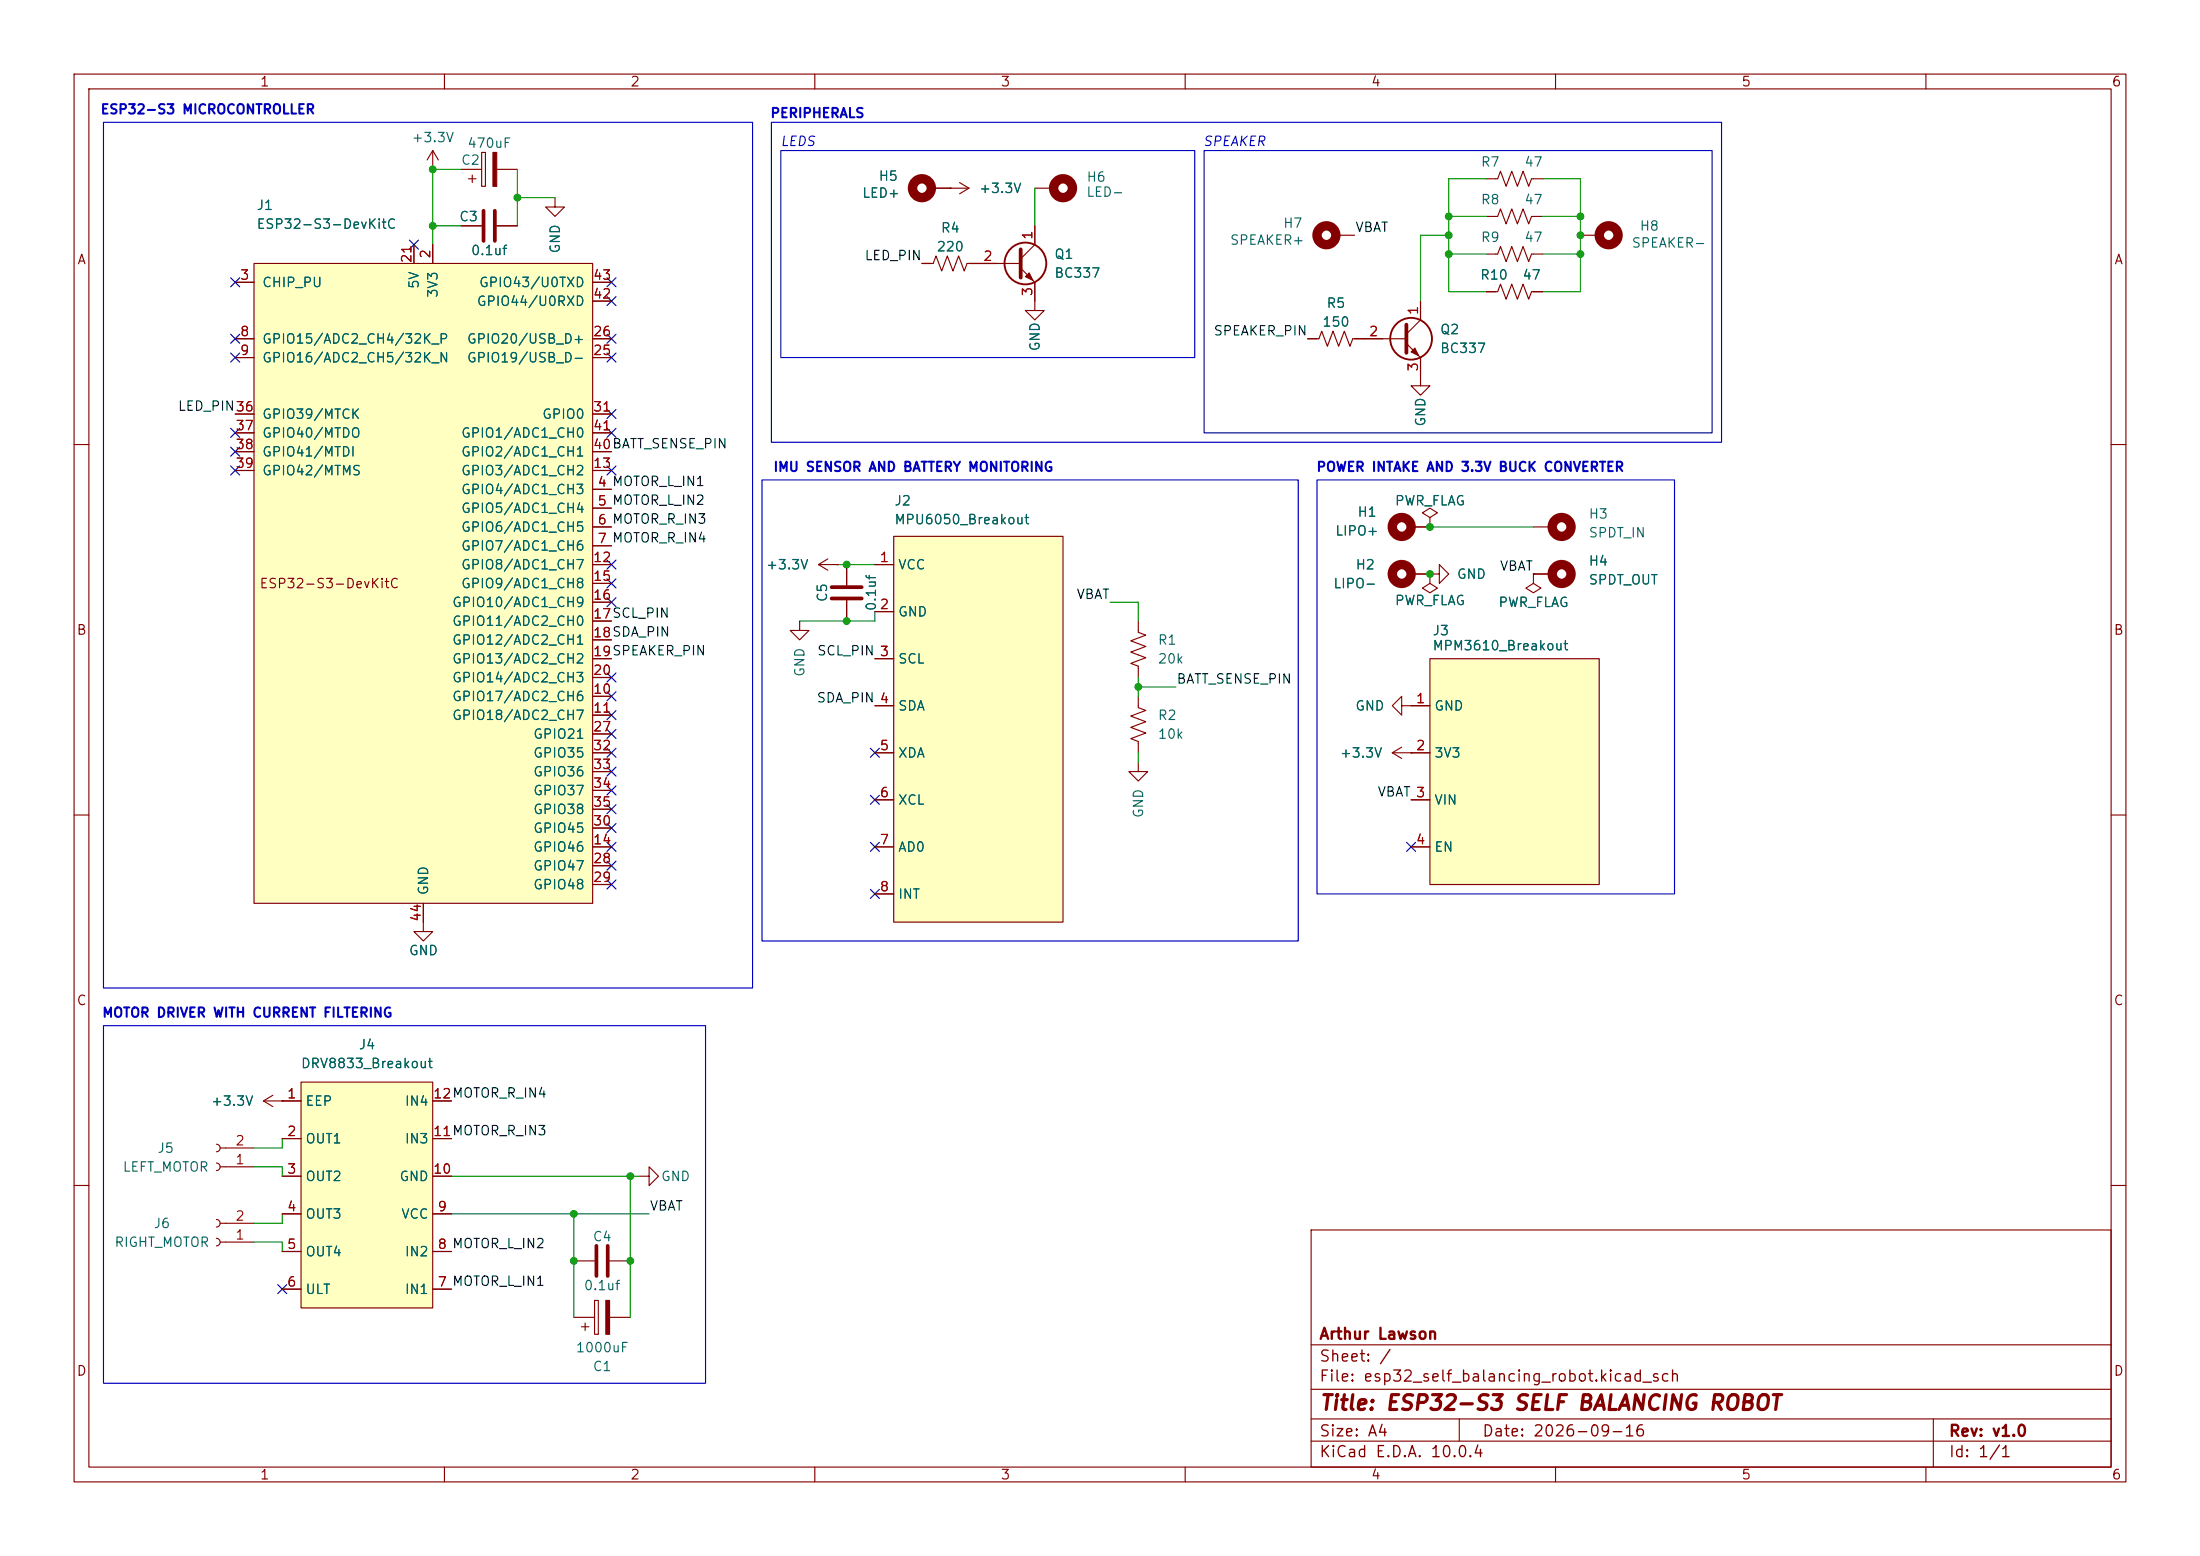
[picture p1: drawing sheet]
<svg xmlns="http://www.w3.org/2000/svg" width="297mm" height="210mm" viewBox="0 0 297 210" stroke-linecap="round" stroke-linejoin="round" font-family="sans-serif">
<g fill="none" stroke="#840000" stroke-width=".15">
<path d="M10 10h277v190h-277zM12 12h273v186h-273zM60 10v2M110 10v2M160 10v2M210 10v2M260 10v2M128.3 25.4h.1M128.3 25.4h2.5M129.5 24.6l1.3 .8M130.8 25.4l-1.3 .8M139.7 25.4h2.5"/>
<path d="M10 60h2M193 69.9l1.1-.7-1.1-.6-1 .6 1 .7v1.2M193 71.1h.1M285 60h2M10 110h2M188 101.6l1.2 .8M188 101.6h2.5M189.2 100.8l-1.2 .8M190.5 101.6h.1M285 110h2M10 160h2M177 166h108v32h-108z"/>
<path d="M285 160h2M60 198v2M110 198v2M160 198v2M177 194.5h108M177 191.5h108M177 187.5h108M177 181.5h108M197 191.5v3M210 198v2M260 198v2M261 191.5v6.5"/>
</g>
<circle cx="143.5" cy="25.4" r="1.27" fill="none" stroke="#840000" stroke-width="1.3"/>
<path d="M193 88.9h22.9v30.5h-22.9z" fill="#ffffc2"/>
<g fill="none" stroke="#840000" stroke-width=".15">
<path d="M124.5 35.6h1.5l.4-1.1 .7 2.1 .8-2.1 .8 2.1 .7-2.1 .8 2.1 .4-1h1.5M125.7 25.4h2.6M180.3 31.8h2.6M200.7 24.1h1.5l.4-1 .7 2 .8-2 .8 2 .7-2 .8 2 .4-1h1.5M200.7 39.4h1.5l.4-1 .7 2 .8-2 .8 2 .7-2 .8 2 .4-1h1.5M200.7 29.2h1.5l.4-1 .7 2 .8-2 .8 2 .7-2 .8 2 .4-1h1.5M200.7 34.3h1.5l.4-1 .7 2 .8-2 .8 2 .7-2 .8 2 .4-1h1.5M139.7 40.6v1.3h1.3l-1.3 1.3-1.3-1.3h1.3M190.5 77.5h3.8v-1.3l1.3 1.3-1.3 1.2v-1.2M207 77.5v1.2l1 .7-1 .6-1-.6 1-.7M207 77.5h.1M207 77.5h2.5"/>
<path d="M207 71.1h2.5M153.7 94v1.5l1 .4-2 .7 2 .8-2 .8 2 .7-2 .8 1 .4v1.5M153.7 83.8v1.5l1 .4-2 .8 2 .7-2 .8 2 .8-2 .7 1 .4v1.5M190.5 95.3h2.5M193 88.9h22.9v30.5h-22.9zM153.7 102.9v1.2h1.2l-1.2 1.3-1.3-1.3h1.3M190.5 101.6h2.5M190.5 108h2.5M190.5 114.3h2.5"/>
</g>
<g fill="none" stroke="#840000" stroke-width="1.3">
<circle cx="124.5" cy="25.4" r="1.27"/>
<circle cx="179.1" cy="31.7" r="1.27"/>
<circle cx="189.2" cy="77.5" r="1.27"/>
<circle cx="210.8" cy="71.1" r="1.27"/>
<circle cx="210.8" cy="77.5" r="1.27"/>
</g>
<path d="M40.6 146.1h17.8v30.4h-17.8z" fill="#ffffc2"/>
<g fill="none" stroke="#840000" stroke-width=".15">
<path d="M110.5 76.2l1.3 .8M110.5 76.2h2.5M111.8 75.4l-1.3 .8M113 76.2h.1M190.5 71.1h2.5M193 77.5v1.2l1.1 .7-1.1 .6-1-.6 1-.7M193 77.5h.1M107.9 83.8v1.3h1.3l-1.3 1.3-1.2-1.3h1.2M189.2 95.3v-1.3l-1.2 1.3 1.2 1.2v-1.2h1.3M29.2 157a.51 .51 0 0 1 .5 .5 .51 .51 0 0 1-.5 .5M29.2 154.4a.51 .51 0 0 1 .5 .5 .51 .51 0 0 1-.5 .5M29.7 157.5h4.6"/>
<path d="M29.7 154.9h4.6M35.6 148.6h5M35.6 148.6l1.2 .8M36.8 147.8l-1.2 .8M38.1 148.6h.1M38.1 153.7h2.5M38.1 158.8h2.5M40.6 146.1h17.8v30.4h-17.8zM58.4 148.6h2.6M58.4 153.7h2.6M58.4 158.8h2.6M86.4 158.8h1.2v-1.3l1.3 1.3-1.3 1.2v-1.2"/>
<path d="M29.2 167.1a.51 .51 0 0 1 .5 .5 .51 .51 0 0 1-.5 .5M29.2 164.6a.51 .51 0 0 1 .5 .5 .51 .51 0 0 1-.5 .5M29.7 167.6h4.6M29.7 165.1h4.6M38.1 163.8h2.5M38.1 168.9h2.5M38.1 174h2.5M58.4 163.8h2.6M58.4 168.9h2.6M58.4 174h2.6M77.5 177.8h2.8M78.5 179.1h1"/>
<path d="M79 178.6v1M80.3 175.5h.5v4.6h-.5zM82.3 177.8h2.8"/>
</g>
<circle cx="189.2" cy="71.1" r="1.27" fill="none" stroke="#840000" stroke-width="1.3"/>
<path d="M81.8 175.5h.5v4.6h-.5z" fill="#840000" stroke="#840000" stroke-width=".15"/>
<path d="M120.6 72.4h22.9v52.1h-22.9z" fill="#ffffc2"/>
<g fill="none" stroke="#840000" stroke-width=".15">
<path d="M58.4 22.9h.1M58.4 20.3l-.7 1.3M58.4 20.3l.8 1.3M58.4 20.3v2.6M62.2 22.9h2.8M63.2 24.1h1.1M63.8 23.6v1M65 20.6h.5v4.5h-.5zM67.1 22.9h2.7M114.3 76.2v2.8M118.1 76.2h2.5M120.6 72.4h22.9v52.1h-22.9z"/>
<path d="M114.3 81v2.8M118.1 82.6h2.5M118.1 88.9h2.5M118.1 95.3h2.5M118.1 101.6h2.5M118.1 108h2.5M118.1 114.3h2.5M118.1 120.7h2.5"/>
</g>
<path d="M112.3 79.2h4M112.3 80.8h4" fill="none" stroke="#840000" stroke-width=".51"/>
<path d="M66.5 20.6h.6v4.5h-.6z" fill="#840000" stroke="#840000" stroke-width=".15"/>
<path d="M34.3 35.6h45.7v86.3h-45.7z" fill="#ffffc2"/>
<g fill="none" stroke="#840000" stroke-width=".15">
<path d="M31.7 38.1h2.6M34.3 35.6h45.7v86.3h-45.7zM55.9 33v2.6M58.4 33v2.6M62.2 30.5h2.8M67.1 30.5h2.7M74.9 26.7v1.2h1.3l-1.3 1.3-1.2-1.3h1.2M80 38.1h2.5M124.5 35.6h1.2M125.7 25.4h2.6M128.3 25.4h.1M130.8 35.6h7"/>
<path d="M137.8 36.2l1.9 1.9v2.5M139.7 30.5v2.5l-1.9 1.9M200.7 39.4h1.2M207 39.4h1.3M213.4 31.8h2.5M31.7 58.4h2.6M31.7 45.7h2.6M31.7 48.3h2.6M31.7 55.9h2.6M80 58.4h2.5M80 40.6h2.5M80 45.7h2.5"/>
<path d="M80 48.3h2.5M80 55.9h2.5M176.5 45.7h1.6l.3-1 .8 2 .8-2 .7 2 .8-2 .7 2 .4-1h7.3M189.9 46.4l1.9 1.9v3.8h1.2l-1.2 1.2-1.3-1.2h1.3M191.8 40.6v2.6l-1.9 1.9M31.7 63.5h2.6M31.7 61h2.6M80 63.5h2.5M80 61h2.5M80 66h2.5M80 68.6h2.5M80 71.1h2.5"/>
<path d="M80 73.7h2.5M80 76.2h2.5M80 78.7h2.5M113 76.2h.1M114.3 76.2v2.8M118.1 76.2h2.5M190.5 71.1h2.5M190.5 77.5h2.5M193 71.1h.1M193 77.5h.1M207 77.5h.1M207 77.5h2.5"/>
<path d="M80 88.9h2.5M80 94h2.5M80 96.5h2.5M80 81.3h2.5M80 83.8h2.5M80 86.4h2.5M80 91.4h2.5M80 99.1h2.5M114.3 81v2.8M118.1 88.9h2.5M118.1 95.3h2.5M118.1 82.6h2.5"/>
<path d="M190.5 95.3h2.5M80 114.3h2.5M80 116.8h2.5M80 119.4h2.5M80 111.8h2.5M80 101.6h2.5M80 104.1h2.5M80 106.7h2.5M80 109.2h2.5M118.1 114.3h2.5M118.1 101.6h2.5M118.1 108h2.5"/>
<path d="M190.5 101.6h.1M190.5 114.3h2.5M190.5 101.6h2.5M190.5 108h2.5M57.1 121.9v3.8h1.3l-1.3 1.3-1.2-1.3h1.2M118.1 120.7h2.5M38.1 148.6h.1M38.1 148.6h2.5M38.1 153.7h2.5M38.1 158.8h2.5M58.4 148.6h2.6M58.4 153.7h2.6"/>
<path d="M58.4 158.8h2.6M38.1 163.8h2.5M38.1 168.9h2.5M38.1 174h2.5M58.4 163.8h2.6M58.4 168.9h2.6M58.4 174h2.6M77.5 170.2h2.8M82.3 170.2h2.8"/>
</g>
<path d="M65.3 28.4v4.1M66.8 28.4v4.1M137.8 33.7v3.8M189.9 43.8v3.8M80.5 168.1v4.1M82 168.1v4.1" fill="none" stroke="#840000" stroke-width=".51"/>
<circle cx="217.2" cy="31.7" r="1.27" fill="none" stroke="#840000" stroke-width="1.3"/>
<g fill="none" stroke="#840000" stroke-width=".25">
<circle cx="138.4" cy="35.6" r="2.82"/>
<circle cx="190.5" cy="45.7" r="2.82"/>
</g>
<g fill="#840000" stroke="#840000" stroke-width=".15">
<path d="M190.5 47.5l.5-.5 .5 1z"/>
<path d="M138.4 37.3l.5-.5 .5 1z"/>
</g>
<g fill="none" stroke="#009600" stroke-width=".15">
<path d="M58.4 30.5h3.8M62.2 22.9h-3.8v10.1M69.8 22.9v7.6M69.8 26.7h5.1M139.7 25.4v5.1M195.6 29.2h5.1M195.6 34.3h5.1M195.6 31.8h-3.8v8.8M200.7 24.1h-5.1v15.3h5.1M208.3 29.2h5.1M208.3 34.3h5.1M208.3 24.1h5.1v15.3h-5.1"/>
<path d="M113 76.2h5.1M193 71.1h14M118.1 82.6v1.2h-10.2M149.9 81.3h3.8v2.5M153.7 91.4v2.6M153.7 92.7h5M153.7 101.6v1.3M34.3 157.5h3.8v1.3M38.1 153.7v1.2h-3.8M61 158.8h25.4M85.1 158.8v19M34.3 167.6h3.8v1.3"/>
<path d="M38.1 163.8v1.3h-3.8M61 163.8h26.6M77.5 163.8v14"/>
</g>
<g fill="none" stroke="#000084" stroke-width=".15">
<path d="M31.1 37.5l1.3 1.2M32.4 37.5l-1.3 1.2M55.3 32.4l1.2 1.2M56.5 32.4l-1.2 1.2M81.9 37.5l1.3 1.2M83.2 37.5l-1.3 1.2M31.1 57.8l1.3 1.2M31.1 45.1l1.3 1.2M31.1 47.7l1.3 1.2M32.4 57.8l-1.3 1.2M32.4 45.1l-1.3 1.2M32.4 47.7l-1.3 1.2"/>
<path d="M81.9 40l1.3 1.2M81.9 45.1l1.3 1.2M81.9 47.7l1.3 1.2M81.9 57.8l1.3 1.2M81.9 55.3l1.3 1.2M83.2 40l-1.3 1.2M83.2 45.1l-1.3 1.2M83.2 47.7l-1.3 1.2M83.2 57.8l-1.3 1.2M83.2 55.3l-1.3 1.2M31.1 62.9l1.3 1.2M31.1 60.4l1.3 1.2"/>
<path d="M32.4 62.9l-1.3 1.2M32.4 60.4l-1.3 1.2M81.9 78.1l1.3 1.2M81.9 75.6l1.3 1.2M81.9 62.9l1.3 1.2M83.2 78.1l-1.3 1.2M83.2 75.6l-1.3 1.2M83.2 62.9l-1.3 1.2M81.9 98.5l1.3 1.2M81.9 80.7l1.3 1.2M81.9 90.8l1.3 1.2M81.9 93.4l1.3 1.2"/>
<path d="M81.9 95.9l1.3 1.2M83.2 98.5l-1.3 1.2M83.2 80.7l-1.3 1.2M83.2 90.8l-1.3 1.2M83.2 93.4l-1.3 1.2M83.2 95.9l-1.3 1.2M81.9 101l1.3 1.2M81.9 108.6l1.3 1.2M81.9 113.7l1.3 1.2M81.9 106.1l1.3 1.2M81.9 111.2l1.3 1.2M81.9 116.2l1.3 1.2"/>
<path d="M81.9 103.5l1.3 1.2M81.9 118.8l1.3 1.2M83.2 101l-1.3 1.2M83.2 108.6l-1.3 1.2M83.2 113.7l-1.3 1.2M83.2 106.1l-1.3 1.2M83.2 111.2l-1.3 1.2M83.2 116.2l-1.3 1.2M83.2 103.5l-1.3 1.2M83.2 118.8l-1.3 1.2M117.5 113.7l1.2 1.2M117.5 101l1.2 1.2"/>
<path d="M117.5 107.3l1.2 1.3M118.7 113.7l-1.2 1.2M118.7 101l-1.2 1.2M118.7 107.3l-1.2 1.3M189.9 113.7l1.2 1.2M191.1 113.7l-1.2 1.2M117.5 120l1.2 1.3M118.7 120l-1.2 1.3M37.5 173.4l1.2 1.2M38.7 173.4l-1.2 1.2"/>
</g>
<path d="M14 16.5h87.6v116.9h-87.6zM104.1 16.5h128.3v43.2h-128.3zM105.4 20.3h55.9v28h-55.9zM162.6 20.3h68.5v38.1h-68.5zM102.9 64.8h72.4v62.2h-72.4zM177.8 64.8h48.3v55.9h-48.3zM14 138.4h81.2v48.3h-81.2z" fill="none" stroke="#0000c2" stroke-width=".15"/>
<g fill="#009600" stroke="#009600" stroke-width=".14">
<circle cx="153.7" cy="92.7" r=".46"/>
<circle cx="193" cy="71.1" r=".46"/>
<circle cx="193" cy="77.5" r=".46"/>
<circle cx="58.4" cy="22.9" r=".46"/>
<circle cx="58.4" cy="30.5" r=".46"/>
<circle cx="69.8" cy="26.7" r=".46"/>
<circle cx="213.4" cy="34.3" r=".46"/>
<circle cx="213.4" cy="29.2" r=".46"/>
<circle cx="213.4" cy="31.8" r=".46"/>
<circle cx="195.6" cy="29.2" r=".46"/>
<circle cx="195.6" cy="34.3" r=".46"/>
<circle cx="195.6" cy="31.8" r=".46"/>
<circle cx="77.5" cy="170.2" r=".46"/>
<circle cx="77.5" cy="163.8" r=".46"/>
<circle cx="114.3" cy="76.2" r=".46"/>
<circle cx="114.3" cy="83.8" r=".46"/>
<circle cx="85.1" cy="158.8" r=".46"/>
<circle cx="85.1" cy="170.2" r=".46"/>
</g>
<text font-size="2" fill="#840000" x="178" y="190.8">Title: ESP32-S3 SELF BALANCING ROBOT</text>
<g font-size="1.5" fill="#840000">
<text x="178" y="184.2">Sheet: /</text>
<text x="178" y="181.2">Arthur Lawson</text>
<text x="178" y="186.9">File: esp32_self_balancing_robot.kicad_sch</text>
<text x="178" y="197.1">KiCad E.D.A. 10.0.4</text>
<text x="178" y="194.3">Size: A4</text>
<text x="200" y="194.3">Date: 2026-09-16</text>
<text x="263" y="194.3">Rev: v1.0</text>
<text x="263" y="197.1">Id: 1/1</text>
</g>
<g font-size="1.3" fill="#840000">
<text x="35" y="12">1</text>
<text x="85" y="12">2</text>
<text x="135" y="12">3</text>
<text x="185" y="12">4</text>
<text x="235" y="12">5</text>
<text x="285" y="12">6</text>
<text x="10.3" y="36">A</text>
<text x="285.3" y="36">A</text>
<text x="34.9" y="79.7">ESP32-S3-DevKitC</text>
<text x="10.3" y="86">B</text>
<text x="285.3" y="86">B</text>
<text x="10.3" y="136">C</text>
<text x="285.3" y="136">C</text>
<text x="10.3" y="186">D</text>
<text x="285.3" y="186">D</text>
<text x="35" y="200">1</text>
<text x="85" y="200">2</text>
<text x="135" y="200">3</text>
<text x="185" y="200">4</text>
<text x="235" y="200">5</text>
<text x="285" y="200">6</text>
</g>
<g font-size="1.3" fill="#0000c2">
<text x="13.5" y="15.7">ESP32-S3 MICROCONTROLLER</text>
<text x="103.9" y="16.2">PERIPHERALS</text>
<text x="105.2" y="20">LEDS</text>
<text x="162.3" y="20">SPEAKER</text>
<text x="104.3" y="64">IMU SENSOR AND BATTERY MONITORING</text>
<text x="177.6" y="64">POWER INTAKE AND 3.3V BUCK CONVERTER</text>
<text x="13.7" y="137.6">MOTOR DRIVER WITH CURRENT FILTERING</text>
</g>
<g font-size="1.3" fill="#006464">
<text x="55.5" y="19.5">+3.3V</text>
<text x="62.2" y="22.6">C2</text>
<text x="63" y="20.3">470uF</text>
<text x="199.8" y="22.8">R7</text>
<text x="205.7" y="22.8">47</text>
<text x="34.6" y="28.7">J1</text>
<text x="116.3" y="27">LED+</text>
<text x="118.5" y="24.7">H5</text>
<text x="132.1" y="26.4">+3.3V</text>
<text x="146.6" y="26.9">LED-</text>
<text x="146.6" y="24.8">H6</text>
<text x="199.8" y="27.9">R8</text>
<text x="205.7" y="27.9">47</text>
<text x="34.6" y="31.2">ESP32-S3-DevKitC</text>
<text x="61.9" y="30.2">C3</text>
<text x="63.5" y="34.8">0.1uf</text>
<text x="75.9" y="34.3" transform="rotate(-90 75.9 34.3)">GND</text>
<text x="126.4" y="34.2">220</text>
<text x="126.9" y="31.7">R4</text>
<text x="142.2" y="35.3">Q1</text>
<text x="166" y="33.4">SPEAKER+</text>
<text x="173.1" y="31.1">H7</text>
<text x="199.8" y="33">R9</text>
<text x="205.7" y="33">47</text>
<text x="220.2" y="33.7">SPEAKER-</text>
<text x="221.3" y="31.5">H8</text>
<text x="35.3" y="39.1">CHIP_PU</text>
<text x="56.9" y="39.1" transform="rotate(-90 56.9 39.1)">5V</text>
<text x="59.4" y="40.3" transform="rotate(-90 59.4 40.3)">3V3</text>
<text x="64.3" y="41.6">GPIO44/U0RXD</text>
<text x="64.6" y="39.1">GPIO43/U0TXD</text>
<text x="142.2" y="37.8">BC337</text>
<text x="179" y="41.9">R5</text>
<text x="199.7" y="38.1">R10</text>
<text x="205.4" y="38.1">47</text>
<text x="35.3" y="46.7">GPIO15/ADC2_CH4/32K_P</text>
<text x="62.9" y="46.7">GPIO20/USB_D+</text>
<text x="140.7" y="47.5" transform="rotate(-90 140.7 47.5)">GND</text>
<text x="178.4" y="44.4">150</text>
<text x="194.3" y="48">BC337</text>
<text x="194.3" y="45.4">Q2</text>
<text x="35.3" y="49.2">GPIO16/ADC2_CH5/32K_N</text>
<text x="62.9" y="49.2">GPIO19/USB_D-</text>
<text x="35.3" y="56.9">GPIO39/MTCK</text>
<text x="35.3" y="59.4">GPIO40/MTDO</text>
<text x="62.2" y="59.4">GPIO1/ADC1_CH0</text>
<text x="73.1" y="56.9">GPIO0</text>
<text x="192.7" y="57.7" transform="rotate(-90 192.7 57.7)">GND</text>
<text x="35.3" y="64.5">GPIO42/MTMS</text>
<text x="35.3" y="61.9">GPIO41/MTDI</text>
<text x="62.2" y="61.9">GPIO2/ADC1_CH1</text>
<text x="62.2" y="64.5">GPIO3/ADC1_CH2</text>
<text x="62.2" y="67">GPIO4/ADC1_CH3</text>
<text x="62.2" y="69.6">GPIO5/ADC1_CH4</text>
<text x="120.7" y="68.5">J2</text>
<text x="120.7" y="71.1">MPU6050_Breakout</text>
<text x="183.2" y="70.1">H1</text>
<text x="188.2" y="68.5">PWR_FLAG</text>
<text x="214.4" y="70.3">H3</text>
<text x="62.2" y="72.1">GPIO6/ADC1_CH5</text>
<text x="62.2" y="74.6">GPIO7/ADC1_CH6</text>
<text x="62.2" y="77.2">GPIO8/ADC1_CH7</text>
<text x="103.3" y="77.2">+3.3V</text>
<text x="121.2" y="77.2">VCC</text>
<text x="180.2" y="72.6">LIPO+</text>
<text x="182.9" y="77.2">H2</text>
<text x="214.4" y="72.9">SPDT_IN</text>
<text x="214.4" y="76.7">H4</text>
<text x="61" y="82.3">GPIO10/ADC1_CH9</text>
<text x="62.2" y="79.7">GPIO9/ADC1_CH8</text>
<text x="112" y="81.4" transform="rotate(-90 112 81.4)">C5</text>
<text x="118.6" y="82.6" transform="rotate(-90 118.6 82.6)">0.1uf</text>
<text x="121.2" y="83.5">GND</text>
<text x="179.9" y="79.7">LIPO-</text>
<text x="188.2" y="82">PWR_FLAG</text>
<text x="196.6" y="78.4">GND</text>
<text x="202.2" y="82.3">PWR_FLAG</text>
<text x="214.4" y="79.2">SPDT_OUT</text>
<text x="61" y="89.9">GPIO13/ADC2_CH2</text>
<text x="61" y="84.8">GPIO11/ADC2_CH0</text>
<text x="61" y="87.3">GPIO12/ADC2_CH1</text>
<text x="121.2" y="89.9">SCL</text>
<text x="156.2" y="87.3">R1</text>
<text x="156.2" y="89.9">20k</text>
<text x="193.3" y="86.1">J3</text>
<text x="193.3" y="88.1">MPM3610_Breakout</text>
<text x="61" y="95">GPIO17/ADC2_CH6</text>
<text x="61" y="92.4">GPIO14/ADC2_CH3</text>
<text x="108.9" y="91.4" transform="rotate(-90 108.9 91.4)">GND</text>
<text x="61" y="97.5">GPIO18/ADC2_CH7</text>
<text x="71.9" y="100">GPIO21</text>
<text x="121.2" y="96.2">SDA</text>
<text x="156.2" y="97.5">R2</text>
<text x="156.2" y="100">10k</text>
<text x="182.9" y="96.2">GND</text>
<text x="193.5" y="96.2">GND</text>
<text x="71.9" y="102.6">GPIO35</text>
<text x="71.9" y="105.1">GPIO36</text>
<text x="71.9" y="107.7">GPIO37</text>
<text x="121.2" y="102.6">XDA</text>
<text x="180.8" y="102.6">+3.3V</text>
<text x="193.5" y="102.6">3V3</text>
<text x="71.9" y="112.7">GPIO45</text>
<text x="71.9" y="110.2">GPIO38</text>
<text x="121.2" y="108.9">XCL</text>
<text x="154.6" y="110.5" transform="rotate(-90 154.6 110.5)">GND</text>
<text x="193.5" y="108.9">VIN</text>
<text x="71.9" y="115.3">GPIO46</text>
<text x="71.9" y="117.8">GPIO47</text>
<text x="121.2" y="115.3">AD0</text>
<text x="193.5" y="115.3">EN</text>
<text x="58.1" y="120.9" transform="rotate(-90 58.1 120.9)">GND</text>
<text x="71.9" y="120.4">GPIO48</text>
<text x="121.2" y="121.6">INT</text>
<text x="55.1" y="129.2">GND</text>
<text x="48.3" y="141.9">J4</text>
<text x="28.4" y="149.6">+3.3V</text>
<text x="40.5" y="144.5">DRV8833_Breakout</text>
<text x="41.1" y="149.6">EEP</text>
<text x="54.6" y="149.6">IN4</text>
<text x="21.2" y="155.9">J5</text>
<text x="41.1" y="154.6">OUT1</text>
<text x="54.6" y="154.6">IN3</text>
<text x="16.5" y="158.5">LEFT_MOTOR</text>
<text x="41.1" y="159.7">OUT2</text>
<text x="53.8" y="159.7">GND</text>
<text x="89.1" y="159.7">GND</text>
<text x="20.7" y="166.1">J6</text>
<text x="41.1" y="164.8">OUT3</text>
<text x="54.1" y="164.8">VCC</text>
<text x="79.9" y="167.8">C4</text>
<text x="15.4" y="168.6">RIGHT_MOTOR</text>
<text x="41.1" y="169.9">OUT4</text>
<text x="54.6" y="169.9">IN2</text>
<text x="41.1" y="175">ULT</text>
<text x="54.6" y="175">IN1</text>
<text x="78.7" y="174.5">0.1uf</text>
<text x="77.6" y="182.8">1000uF</text>
<text x="79.9" y="185.4">C1</text>
</g>
<g font-size="1.3" fill="#a90000">
<text x="55.9" y="35.6" transform="rotate(-90 55.9 35.6)">21</text>
<text x="58.4" y="35" transform="rotate(-90 58.4 35)">2</text>
<text x="132.6" y="35.5">2</text>
<text x="139.7" y="32.5" transform="rotate(-90 139.7 32.5)">1</text>
<text x="32.3" y="38.1">3</text>
<text x="80" y="40.6">42</text>
<text x="80" y="38.1">43</text>
<text x="139.7" y="40.1" transform="rotate(-90 139.7 40.1)">3</text>
<text x="32.3" y="45.7">8</text>
<text x="80" y="45.7">26</text>
<text x="184.7" y="45.7">2</text>
<text x="191.7" y="42.6" transform="rotate(-90 191.7 42.6)">1</text>
<text x="32.3" y="48.2">9</text>
<text x="80" y="48.2">25</text>
<text x="191.7" y="50.2" transform="rotate(-90 191.7 50.2)">3</text>
<text x="31.7" y="58.4">37</text>
<text x="31.7" y="55.9">36</text>
<text x="80" y="58.4">41</text>
<text x="80" y="55.9">31</text>
<text x="31.7" y="63.5">39</text>
<text x="31.7" y="60.9">38</text>
<text x="80" y="60.9">40BATT_SENSE_PIN</text>
<text x="80" y="63.5">13</text>
<text x="80" y="60.9">40</text>
<text x="80.6" y="66">4 MOTOR_L_IN1</text>
<text x="80.6" y="68.6">5 MOTOR_L_IN2</text>
<text x="80.6" y="71.1">6 MOTOR_R_IN3</text>
<text x="80.6" y="66">4</text>
<text x="80.6" y="68.6">5</text>
<text x="80.6" y="71.1">6</text>
<text x="80" y="76.2">12</text>
<text x="80.6" y="73.6">7 MOTOR_R_IN4</text>
<text x="80.6" y="73.6">7</text>
<text x="118.7" y="76.2">1</text>
<text x="80" y="78.7">15</text>
<text x="80" y="81.3">16</text>
<text x="80" y="83.8">17SCL_PIN</text>
<text x="80" y="83.8">17</text>
<text x="118.7" y="82.5">2</text>
<text x="80" y="88.9">19SPEAKER_PIN</text>
<text x="80" y="86.3">18SDA_PIN</text>
<text x="80" y="88.9">19</text>
<text x="80" y="86.3">18</text>
<text x="118.7" y="88.9">3</text>
<text x="80" y="94">10</text>
<text x="80" y="91.4">20</text>
<text x="118.7" y="95.2">4</text>
<text x="191.1" y="95.2">1</text>
<text x="80" y="96.5">11</text>
<text x="80" y="99">27</text>
<text x="80" y="101.6">32</text>
<text x="118.7" y="101.6">5</text>
<text x="191.1" y="101.6">2</text>
<text x="80" y="104.1">33</text>
<text x="80" y="106.7">34</text>
<text x="118.7" y="107.9">6</text>
<text x="191.1" y="107.9">3</text>
<text x="80" y="111.7">30</text>
<text x="80" y="109.2">35</text>
<text x="80" y="114.3">14</text>
<text x="80" y="116.8">28</text>
<text x="80" y="119.4">29</text>
<text x="118.7" y="114.3">7</text>
<text x="191.1" y="114.3">4</text>
<text x="57.1" y="124.5" transform="rotate(-90 57.1 124.5)">44</text>
<text x="118.7" y="120.6">8</text>
<text x="38.7" y="148.6">1</text>
<text x="58.4" y="148.6">12MOTOR_R_IN4</text>
<text x="58.4" y="148.6">12</text>
<text x="31.7" y="154.9">2</text>
<text x="38.7" y="153.6">2</text>
<text x="58.4" y="153.6">11MOTOR_R_IN3</text>
<text x="58.4" y="153.6">11</text>
<text x="31.7" y="157.5">1</text>
<text x="38.7" y="158.7">3</text>
<text x="58.4" y="158.7">10</text>
<text x="31.7" y="167.6">1</text>
<text x="31.7" y="165.1">2</text>
<text x="38.7" y="163.8">4</text>
<text x="59" y="163.8">9</text>
<text x="38.7" y="168.9">5</text>
<text x="38.7" y="174">6</text>
<text x="59" y="174">7 MOTOR_L_IN1</text>
<text x="59" y="168.9">8 MOTOR_L_IN2</text>
<text x="59" y="174">7</text>
<text x="59" y="168.9">8</text>
</g>
<g font-size="1.3" fill="#0f0f0f">
<text x="116.6" y="35.4">LED_PIN</text>
<text x="182.9" y="31.6">VBAT</text>
<text x="163.7" y="45.6">SPEAKER_PIN</text>
<text x="23.9" y="55.8">LED_PIN36</text>
<text x="202.4" y="77.3">VBAT</text>
<text x="145.2" y="81.2">VBAT</text>
<text x="110.2" y="88.8">SCL_PIN 3</text>
<text x="110.2" y="95.1">SDA_PIN 4</text>
<text x="158.7" y="92.6">BATT_SENSE_PIN</text>
<text x="185.9" y="107.8">VBAT 3</text>
<text x="87.6" y="163.7">VBAT</text>
</g>
</svg>
